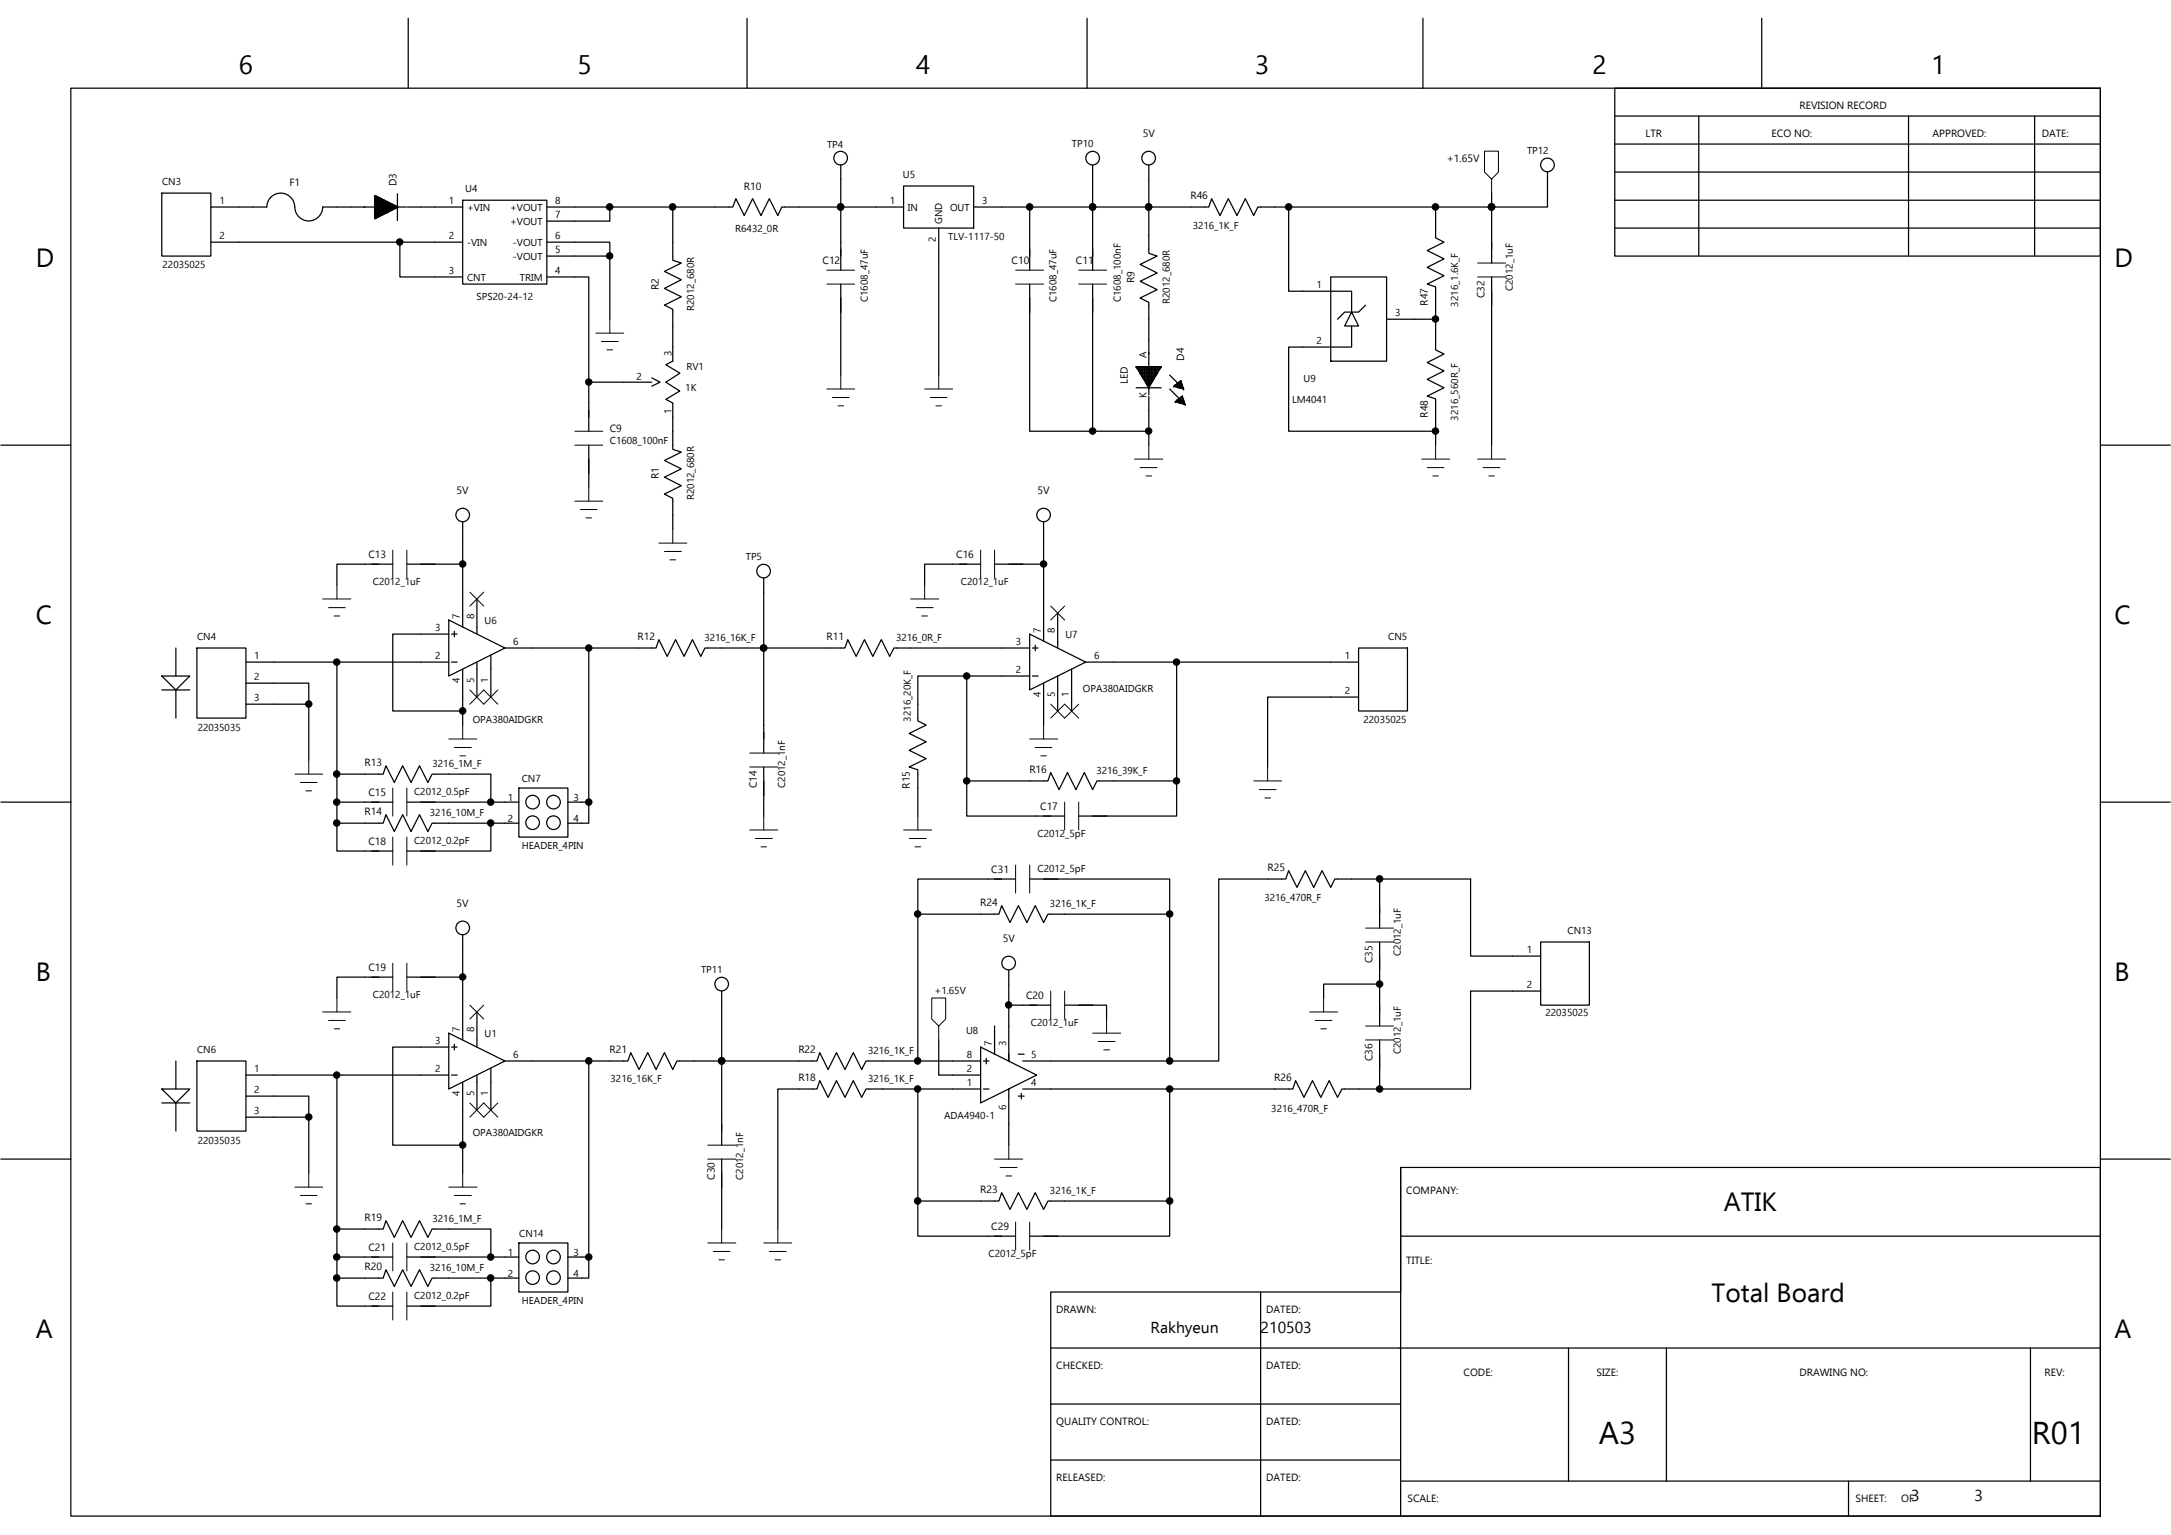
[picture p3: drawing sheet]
<svg xmlns="http://www.w3.org/2000/svg" width="297mm" height="210mm" viewBox="0 0 297 210" stroke-linecap="round" stroke-linejoin="round" font-family="sans-serif">
<g fill="none" stroke="#000" stroke-width=".17">
<path d="M9.7 12.1h277.7v195.3h-277.7zM55.9 2.5v9.6M102.2 2.5v9.6M148.7 2.5v9.6M194.7 2.5v9.6M220.9 15.9h66.5M220.9 19.7h66.5M220.9 12.1h66.5v22.9h-66.5zM232.4 15.9v19.1M241 2.5v9.6M261.1 15.9v19.1M278.4 15.9v19.1"/>
<path d="M22.1 26.4h6.7v8.6h-6.7zM51.3 28.3h-7.1a1.92 1.92 0 0 1-2 1.9 1.92 1.92 0 0 1-1.9-1.9 1.91 1.91 0 0 0-1.9-1.9 1.91 1.91 0 0 0-1.9 1.9h-7.7M54.4 26.5v3.7M54.4 28.3h1.1M54.7 33.1v4.8h8.6M55.7 28.3h7.6M63.3 33.1h-34.5M63.3 27.4h11.5v11.5h-11.5zM74.8 33.1h8.6v1.9M74.8 35h8.6v8.7M74.8 37.9h5.8v14.4M83.4 28.3v1.9h-8.6"/>
<path d="M92.1 28.3v7.3l1.1 .4-2.3 1.1 2.3 1.2-2.3 1.2 2.3 1.1-2.3 1.1 1.2 .6v7.1l-1 .5 1.9 1.2-1.9 1.2 1.9 1.2-1.9 1.1 1 .5v6.4l1.1 .3-2.3 1.2 2.3 1.1-2.3 1.2 2.3 1.1-2.3 1.2 1.2 .6v4.2M115 22.6v14.4M115 38.9v12.4M123.6 28.3h-16.6l-.6 1.2-1.1-2.3-1.2 2.3-1.1-2.3-1.2 2.3-1.1-2.3-.4 1.1h-25.5M123.6 25.4h9.6v5.8h-9.6zM128.4 31.2v20.1M133.2 28.3h16.3M140.9 38.9v20.1h8.6M140.9 28.3v8.7M149.5 22.6v14.4M149.5 38.9v20.1M149.5 28.3h.1"/>
<path d="M157.2 28.3h.1M157.2 22.6v12l1.1 .4-2.3 1.2 2.3 1.1-2.3 1.2 2.3 1.1-2.3 1.2 1.2 .6v12.6M176.3 28.3v11.5h8.6v2.9l1 1.9h-1.9l.9-1.9M182.1 37.9h7.6v11.5h-7.6zM196.4 28.3v4.2l1.2 .6-2.3 1.2 2.3 1.1-2.3 1.2 2.3 1.1-2.3 1.2 1.1 .3v4.5M204.1 37.9v23M204.1 28.3h-32l-.6 1.2-1.1-2.3-1.2 2.3-1.1-2.3-1.2 2.3-1.1-2.3-.4 1.1h-15.9M204.1 28.3h.1M204.1 26.4v1.9M211.7 23.5v4.8h-7.6v7.7M220.9 23.5h66.5M220.9 27.4h66.5"/>
<path d="M220.9 31.2h66.5M80.6 52.3v6.7M89.2 52.3h-8.6M89.2 51.7l1.1 .6-1.1 .5M149.5 59h7.7v1.9M155.4 53h3.5M155.4 50.2h1.8v2.8zM155.4 50.2h.1M155.4 50.2h3.5M155.6 50.4h3.2M155.6 50.2v.3M155.7 50.5h2.9"/>
<path d="M155.8 50.7h2.7M155.8 50.2v.6M155.9 50.9h2.5M156 50.2v.9h2.3v-.9M156.1 51.3h2.1M156.2 50.2v1.3M156.2 51.5h1.9M156.4 51.7h1.6M156.4 50.2v1.6M156.5 51.9h1.4M156.6 50.2v1.9h1.1v-1.9M156.7 52.3h.9"/>
<path d="M156.8 50.2v2.2M156.8 52.5h.7M156.9 52.7h.5M157 50.2v2.5M157.1 52.8h.2M157.2 53h.1M157.2 50.2v2.8l1.7-2.8h-1.7v2.8M157.2 54.2v4.8M157.3 50.2v2.5M157.6 50.2v2.2M157.9 50.2v1.6M158.1 50.2v1.2"/>
<path d="M158.5 50.2v.6M158.7 50.2v.3M158.9 50.2h.1M160 51.3l1.9 1.9-.3-1.1-1 .7 1.3 .4M160 53.2l1.9 1.9M160.6 52.8h.1M160.6 52.8h1.2M160.8 52.9v-.2h1v.5M160.8 54.9l1-.7 .4 1.1zM160.8 54.9h.1M160.8 54.9h1.2M161 52.5v.5"/>
<path d="M161 55v-.2h.9v.5M161.1 52.5h.6M161.2 52.3v.7h.7M161.2 54.6v.5M161.3 54.6h.6M161.3 52.3h.3M161.4 52.2v.9M161.4 54.5v.6h.7M161.5 54.4h.3M161.6 52.1h.1M161.6 52.1v1M161.6 54.3v.9"/>
<path d="M161.8 54.2h.1M161.8 54.2v1M161.9 53.2h.1M162.2 55.3h.1M186.8 41.7l-.9 1h-1.9l-1 1M189.7 43.7h6.7v4.2l1.2 .5-2.3 1.2 2.3 1.1-2.3 1.2 2.3 1.1-2.3 1.2 1.1 .4v4.4h-20.1v-11.5h8.6v-2.9M196.4 59v1.9M.1 60.9h9.6M53.7 77.2h-7.6v2.8M63.3 77.2h-7.6M63.3 71.4v14.4M80.6 60.9v5.7"/>
<path d="M104.5 79.1v23.9M134.2 77.2h-7.7v2.8M142.8 71.4v16.3M142.8 77.2h-6.7M287.4 60.9h9.5M22.1 92.5h3.9l-1.9 1.9zM22.1 94.4h3.9M24.1 88.6v3.9M24.1 94.4v3.8M26.9 88.6h6.8v9.6h-6.8zM33.7 93.5h8.5v2.8M33.7 96.3h8.5v7.7"/>
<path d="M33.7 90.6h27.7M46.1 90.6v15.3h6.3l.4-1.1 1.2 2.2 1.1-2.2 1.1 2.2 1.2-2.2 1.1 2.2 .6-1.1h8.1v3.8M61.4 86.7h-7.7v10.6h9.6v1.9M61.4 84.8l7.7 3.8-7.7 3.9zM61.8 90.6h.7M61.8 86.7h.7M62.2 86.4v.7M63.3 91.5v5.8M65.3 81.9v4.8M65.3 90.6v4.8M67.2 89.6v5.8M80.6 88.6v21.1"/>
<path d="M132.3 92.5h-6.7v6.1l1.1 .6-2.3 1.1 2.3 1.2-2.3 1.1 2.3 1.2-2.3 1.1 1.2 .4v6.3M132.3 92.5v14.3M140.9 88.6h-18.6l-.6 1.2-1.1-2.3-1.2 2.3-1.1-2.3-1.2 2.3-1.1-2.3-.4 1.1h-19.1l-.6 1.2-1.2-2.3-1.1 2.3-1.2-2.3-1.1 2.3-1.2-2.3-.3 1.1h-20.7M140.9 92.5h-8.6M140.9 86.7l7.6 3.9-7.6 3.8zM141.3 88.6h.7M141.3 92.5h.7M141.6 88.3v.7M142.8 93.5v5.7M144.7 92.5v4.8M144.7 83.9v4.7M146.6 91.5v5.8"/>
<path d="M148.5 90.6h12.5M185.9 90.6h-24.9v16.2M185.9 95.4h-12.5v9.5M185.9 88.6h6.7v8.7h-6.7zM.1 109.7h9.6M46.1 112.6v3.8h7.6M46.1 105.9v3.8M53.7 109.7h-7.6v2.9h6.3l.4-1.2 1.2 2.3 1.1-2.3 1.1 2.3 1.2-2.3 1.1 2.3 .6-1.1h11.9M67.2 112.6v3.8h-11.5M71 107.8h6.7v6.7h-6.7zM71 109.7h-15.3M77.7 109.7h2.9"/>
<path d="M80.6 109.7v2.9h-2.9M104.5 104.9v6.7M132.3 106.8v4.8h13.4M132.3 106.8h11.1l.4-1.1 1.1 2.3 1.1-2.3 1.2 2.3 1.2-2.3 1.1 2.3 .6-1.2h10.9v4.8h-13.4M287.4 109.7h9.5M53.7 133.7h-7.6v2.8M63.3 127.9v14.4M63.3 133.7h-7.6M65.3 138.4v4.8M98.7 135.6v21.1M125.6 125.1h11.1l.4-1.2 1.1 2.3 1.1-2.3 1.2 2.3 1.1-2.3 1.2 2.3 .6-1.1h16.6M138 132.7v4.8h5.8"/>
<path d="M138 137.5v7.6M139 120.2h-13.4v24.9M140.9 120.2h19.1v24.9M145.7 137.5h5.7v1.9M188.8 128.9v11.5M188.8 120.2v6.8M188.8 134.6h-7.7v1.9M210.8 130.8h-9.6v-10.6h-18.6l-.5 1.2-1.2-2.3-1.2 2.3-1.1-2.3-1.1 2.3-1.2-2.3-.4 1.1h-9.2v24.9h-6.7M210.8 135.6h-9.6v13.4h-12.4M210.8 128.9h6.7v8.6h-6.7zM.1 158.6h9.6M22.1 149h3.9l-1.9 1.9z"/>
<path d="M22.1 150.9h3.9M24.1 145.1v3.9M24.1 150.9v3.8M26.9 145.1h6.8v9.6h-6.8zM33.7 149.9h8.5v2.9M33.7 152.8h8.5v7.7M33.7 147.1h27.7M46.1 147.1v21h6.3l.4-1.1 1.2 2.3 1.1-2.3 1.1 2.3 1.2-2.3 1.1 2.3 .6-1.2h8.1v3.9M61.4 143.2h-7.7v13.5h9.6v3.8M61.4 141.3l7.7 3.8-7.7 3.9zM61.8 147.1h.7M61.8 143.2h.7"/>
<path d="M62.2 142.9v.7M63.3 148v8.7M65.3 147.1v4.7M67.2 146.1v5.7M80.6 145.1v26.9M98.7 158.6v9.5M125.6 149v15.3M128.4 142.3v4.8h5.8M134.2 145.1h-15.7l-.6 1.2-1.1-2.3-1.2 2.3-1.2-2.3-1.1 2.3-1.1-2.3-.4 1.1h-19.2l-.5 1.2-1.2-2.3-1.1 2.3-1.2-2.3-1.2 2.3-1.1-2.3-.4 1.1h-16.8M134.2 149h-15.7l-.6 1.1-1.1-2.3-1.2 2.3-1.2-2.3-1.1 2.3-1.1-2.3-.4 1.2h-5.4v19.1M134.2 143.2l7.6 3.9-7.6 3.8zM134.6 145.1h.7"/>
<path d="M134.6 149h.7M134.9 144.8v.7M136.1 140.4v3.8M138 149h.1M138 149v7.7M139.3 149.9h.8M139.3 144.2h.8M139.7 149.6v.7M139.9 149h37l.4-1.2 1.1 2.3 1.2-2.3 1.1 2.3 1.2-2.3 1.1 2.3 .6-1.1h5.2M139.9 145.1h20.1M160 149v15.3M188.8 142.3v6.7"/>
<path d="M191.6 159.7v47.7M287.4 158.6h9.5M46.1 174.8v3.9h7.6M46.1 168.1v3.9M53.7 172h-7.6v2.8h6.3l.4-1.1 1.2 2.3 1.1-2.3 1.1 2.3 1.2-2.3 1.1 2.3 .6-1.2h11.9M55.7 172h15.3M67.2 174.8v3.9h-11.5M71 170h6.7v6.7h-6.7zM80.6 172v2.8h-2.9M80.6 172h-2.9M125.6 164.3v4.8h13.4M125.6 164.3h11.1l.4-1.1 1.1 2.2 1.1-2.2 1.2 2.2 1.1-2.2 1.2 2.2 .6-1.1h16.6v4.8h-19.1"/>
<path d="M143.8 176.7h47.8v-17h95.8v47.7h-143.6zM172.5 176.7v30.7M191.6 169.1h95.8M143.8 192.1h47.8M143.8 199.7h47.8M143.8 184.4h143.6M214.6 184.4v18.2M228 184.4v18.2M277.8 184.4v18.2M191.6 202.6h95.8M252.9 202.6v4.8"/>
<circle cx="115" cy="21.6" r=".93"/>
<circle cx="149.5" cy="21.6" r=".93"/>
<circle cx="157.2" cy="21.6" r=".93"/>
<circle cx="211.7" cy="22.6" r=".93"/>
<circle cx="63.3" cy="70.5" r=".93"/>
<circle cx="104.5" cy="78.1" r=".93"/>
<circle cx="142.8" cy="70.5" r=".93"/>
<circle cx="72.9" cy="109.7" r=".93"/>
<circle cx="72.9" cy="112.5" r=".93"/>
<circle cx="75.7" cy="109.7" r=".93"/>
<circle cx="75.7" cy="112.5" r=".93"/>
<circle cx="63.3" cy="126.9" r=".93"/>
<circle cx="98.7" cy="134.6" r=".93"/>
<circle cx="138" cy="131.7" r=".93"/>
<circle cx="72.9" cy="172" r=".93"/>
<circle cx="72.9" cy="174.8" r=".93"/>
<circle cx="75.7" cy="172" r=".93"/>
<circle cx="75.7" cy="174.8" r=".93"/>
</g>
<g fill="none" stroke="#000" stroke-width=".14">
<path d="M113.1 37h3.8M113.1 38.9h3.8M139 37h3.8M139 38.9h3.8M147.6 37h3.8M147.6 38.9h3.8M202.2 36h3.8M202.2 37.9h3.8M204.1 24.5l-1-1v-2.8h1.9v2.8l-.9 1v1.9M78.7 59h3.8M81.5 45.6h3.8M82.3 46.7h2.3"/>
<path d="M83.1 47.9h.7M83.4 43.7v1.9M113.1 53.2h3.8M113.9 54.4h2.3M114.7 55.5h.7M115 51.3v1.9M126.5 53.2h3.8M127.3 54.4h2.3M128.1 55.5h.7M128.4 51.3v1.9M53.7 75.2v3.9M55.7 75.2v3.9"/>
<path d="M78.7 60.9h3.8M78.7 68.6h3.8M79.4 69.7h2.3M80.2 70.8h.7M80.6 66.6v2M90.1 74.3h3.9M90.9 75.4h2.3M91.7 76.6h.7M92.1 72.4v1.9M134.2 75.2v3.9M136.1 75.2v3.9M155.2 62.8h3.9"/>
<path d="M156 64h2.3M156.8 65.1h.8M157.2 60.9v1.9M194.5 62.8h3.8M195.3 64h2.3M196 65.1h.8M196.4 60.9v1.9M202.2 62.8h3.8M202.9 64h2.3M203.7 65.1h.8M204.1 60.9v1.9M44.2 81.9h3.8"/>
<path d="M45 83.1h2.2M45.7 84.3h.8M46.1 80v1.9M63.3 99.2v1.9M64.3 96.3l1.9-1.9 1.9 1.9M64.3 94.4l1.9 1.9 1.9-1.9M64.3 81l1.9 1.9M66.2 81l-1.9 1.9M124.6 81.9h3.8M125.4 83.1h2.3M126.1 84.3h.8M126.5 80v1.9"/>
<path d="M142.8 99.2v1.9M143.8 98.2l1.9-1.9 1.9 1.9M143.8 96.3l1.9 1.9 1.9-1.9M143.8 82.9l1.9 1.9M145.7 82.9l-1.9 1.9M40.3 105.9h3.9M41.1 107h2.3M41.9 108.2h.7M42.2 104v1.9M53.7 107.8v3.8M53.7 114.5v3.8M55.7 107.8v3.8"/>
<path d="M55.7 114.5v3.8M61.4 101.1h3.9M62.2 102.3h2.3M62.9 103.4h.8M102.6 103h3.8M102.6 104.9h3.8M102.6 113.5h3.8M103.4 114.7h2.3M104.1 115.8h.8M104.5 111.6v1.9M123.6 113.5h3.9M124.4 114.7h2.3"/>
<path d="M125.2 115.8h.8M125.6 111.6v1.9M139 118.3v3.9M140.9 118.3v3.9M140.9 101.1h3.8M141.6 102.3h2.3M142.4 103.4h.8M145.7 109.7v3.8M147.6 109.7v3.8M171.5 106.8h3.9M172.3 108h2.3M173.1 109.2h.7"/>
<path d="M173.4 104.9v1.9M44.2 138.4h3.8M45 139.6h2.2M46.1 136.5v1.9M53.7 131.8v3.8M55.7 131.8v3.8M64.3 137.5l1.9 1.9M66.2 137.5l-1.9 1.9M143.8 135.6v3.8M145.7 135.6v3.8M151.4 139.4v1.9M179.2 138.4h3.8"/>
<path d="M180 139.6h2.2M181.1 136.5v1.9M186.8 127h3.9M186.8 128.9h3.9M45.7 140.7h.8M64.3 152.8l1.9-1.9 1.9 1.9M64.3 150.9l1.9 1.9 1.9-1.9M96.8 156.7h3.9M96.8 158.6h3.9M128.4 140.4l-.9-1v-2.9h1.9v2.9l-1 1v1.9M136.1 158.6h3.8M136.8 159.7h2.4"/>
<path d="M138 156.7v1.9M149.5 141.3h3.8M150.3 142.5h2.3M151 143.6h.8M180.7 140.7h.8M186.8 140.4h3.9M186.8 142.3h3.9M40.3 162.4h3.9M41.1 163.5h2.3M41.9 164.7h.7M42.2 160.5v1.9M53.7 170v3.9"/>
<path d="M53.7 176.7v3.9M55.7 170v3.9M55.7 176.7v3.9M61.4 162.4h3.9M62.2 163.5h2.3M62.9 164.7h.8M63.3 160.5v1.9M96.8 170h3.9M97.6 171.2h2.3M98.4 172.3h.7M98.7 168.1v1.9M104.5 170h3.8"/>
<path d="M105.3 171.2h2.3M106 172.3h.8M106.4 168.1v1.9M137.6 160.9h.8M139 167.2v3.8M140.9 167.2v3.8"/>
</g>
<g fill="none" stroke="#000" stroke-width=".28">
<path d="M51.3 26.8l3.1 1.5-3.1 1.6zM51.3 29.8h.1M51.3 29.6h.7M51.3 29.3h1.2M51.3 29h1.8M51.3 28.7h2.3M51.3 28.5h2.8M51.3 28.2h2.8M51.3 27.9h2.3M51.3 27.7h1.8M51.3 27.4h1.2v1.9M51.3 27.2h.7"/>
<path d="M51.3 26.9h.2M51.4 26.9v2.9M51.7 27v2.7M52 27.2v2.3M52.2 27.3v2.1M52.7 27.5v1.6M53 27.7v1.3M53.3 27.8v1.1M53.6 27.9v.8M53.8 28.1v.5M54.1 28.2v.2M54.4 28.3h.1"/>
</g>
<g fill="#000" stroke="#000" stroke-width=".14">
<circle cx="54.7" cy="33.1" r=".45"/>
<circle cx="83.4" cy="28.3" r=".45"/>
<circle cx="83.4" cy="35" r=".45"/>
<circle cx="92" cy="28.3" r=".45"/>
<circle cx="115" cy="28.3" r=".45"/>
<circle cx="140.9" cy="28.3" r=".45"/>
<circle cx="149.5" cy="28.3" r=".45"/>
<circle cx="157.2" cy="28.3" r=".45"/>
<circle cx="176.3" cy="28.3" r=".45"/>
<circle cx="196.4" cy="28.3" r=".45"/>
<circle cx="204.1" cy="28.3" r=".46"/>
<circle cx="80.6" cy="52.3" r=".45"/>
<circle cx="149.5" cy="59" r=".45"/>
<circle cx="157.2" cy="59" r=".45"/>
<circle cx="196.4" cy="59" r=".45"/>
<circle cx="196.4" cy="43.6" r=".45"/>
<circle cx="63.3" cy="77.2" r=".45"/>
<circle cx="142.8" cy="77.2" r=".45"/>
<circle cx="42.2" cy="96.3" r=".45"/>
<circle cx="46.1" cy="90.6" r=".45"/>
<circle cx="63.3" cy="97.2" r=".45"/>
<circle cx="80.6" cy="88.6" r=".45"/>
<circle cx="104.5" cy="88.6" r=".45"/>
<circle cx="132.3" cy="92.5" r=".45"/>
<circle cx="161" cy="90.6" r=".45"/>
<circle cx="46.1" cy="105.9" r=".45"/>
<circle cx="46.1" cy="112.6" r=".45"/>
<circle cx="46.1" cy="109.7" r=".45"/>
<circle cx="67.1" cy="112.6" r=".45"/>
<circle cx="67.1" cy="109.7" r=".45"/>
<circle cx="80.6" cy="109.7" r=".45"/>
<circle cx="132.3" cy="106.8" r=".45"/>
<circle cx="161" cy="106.8" r=".45"/>
<circle cx="63.3" cy="133.6" r=".45"/>
<circle cx="125.6" cy="125" r=".45"/>
<circle cx="138" cy="137.5" r=".45"/>
<circle cx="160" cy="125" r=".45"/>
<circle cx="188.8" cy="120.2" r=".45"/>
<circle cx="188.8" cy="134.6" r=".45"/>
<circle cx="42.2" cy="152.8" r=".45"/>
<circle cx="46.1" cy="147.1" r=".45"/>
<circle cx="63.3" cy="156.6" r=".45"/>
<circle cx="80.6" cy="145.1" r=".45"/>
<circle cx="98.7" cy="145.1" r=".45"/>
<circle cx="125.6" cy="145.1" r=".45"/>
<circle cx="125.6" cy="149" r=".45"/>
<circle cx="160" cy="145.1" r=".45"/>
<circle cx="160" cy="149" r=".45"/>
<circle cx="188.8" cy="149" r=".45"/>
<circle cx="46.1" cy="174.8" r=".45"/>
<circle cx="46.1" cy="168.1" r=".45"/>
<circle cx="46.1" cy="172" r=".45"/>
<circle cx="67.1" cy="174.8" r=".45"/>
<circle cx="67.1" cy="172" r=".45"/>
<circle cx="80.6" cy="172" r=".45"/>
<circle cx="125.6" cy="164.3" r=".45"/>
<circle cx="160" cy="164.3" r=".45"/>
</g>
<g font-size="4.3">
<text x="218.8" y="197.5">A3</text>
<text x="278" y="197.5">R01</text>
</g>
<g font-size="3.6">
<text x="32.7" y="10.1">6</text>
<text x="79" y="10.1">5</text>
<text x="125.4" y="10.1">4</text>
<text x="171.7" y="10.1">3</text>
<text x="217.9" y="10.1">2</text>
<text x="264.2" y="10.1">1</text>
<text x="4.9" y="36.6">D</text>
<text x="289.3" y="36.6">D</text>
<text x="4.9" y="85.4">C</text>
<text x="289.3" y="85.4">C</text>
<text x="4.9" y="134.2">B</text>
<text x="289.3" y="134.2">B</text>
<text x="235.9" y="165.6">ATIK</text>
<text x="234.2" y="178.1">Total Board</text>
<text x="4.9" y="183.1">A</text>
<text x="289.3" y="183.1">A</text>
</g>
<g font-size="2.2">
<text x="157.4" y="182.3">Rakhyeun</text>
<text x="172.5" y="182.3">210503</text>
<text x="261.5" y="205.3">3</text>
<text x="270.1" y="205.3">3</text>
</g>
<g font-size="1.4">
<text x="246.2" y="14.9">REVISION RECORD</text>
<text x="113.2" y="20.3">TP4</text>
<text x="146.7" y="20.1">TP10</text>
<text x="156.4" y="18.8">5V</text>
<text x="197.9" y="22.2">+1.65V</text>
<text x="208.9" y="21.1">TP12</text>
<text x="225.1" y="18.8">LTR</text>
<text x="242.4" y="18.8">ECO NO:</text>
<text x="264.4" y="18.8">APPROVED:</text>
<text x="279.4" y="18.8">DATE:</text>
<text x="22.2" y="25.3">CN3</text>
<text x="30" y="27.9">1</text>
<text x="39.6" y="25.4">F1</text>
<text x="54.2" y="25.4" transform="rotate(-90 54.2 25.4)">D3</text>
<text x="61.4" y="27.9">1</text>
<text x="63.6" y="26.2">U4</text>
<text x="63.9" y="28.8">+VIN</text>
<text x="69.8" y="28.8">+VOUT</text>
<text x="76" y="29.9">7</text>
<text x="76" y="27.9">8</text>
<text x="101.8" y="25.9">R10</text>
<text x="121.7" y="27.9">1</text>
<text x="123.5" y="24.3">U5</text>
<text x="124.2" y="28.8">IN</text>
<text x="130" y="28.8">OUT</text>
<text x="134.4" y="27.9">3</text>
<text x="162.9" y="27.2">R46</text>
<text x="30" y="32.7">2</text>
<text x="61.4" y="32.7">2</text>
<text x="63.9" y="33.6">-VIN</text>
<text x="69.8" y="30.7">+VOUT</text>
<text x="70.2" y="35.5">-VOUT</text>
<text x="70.2" y="33.6">-VOUT</text>
<text x="76" y="34.6">5</text>
<text x="76" y="32.7">6</text>
<text x="100.6" y="31.8">R6432_0R</text>
<text x="128.1" y="33.1" transform="rotate(-90 128.1 33.1)">2</text>
<text x="128.9" y="30.6" transform="rotate(-90 128.9 30.6)">GND</text>
<text x="129.7" y="32.8">TLV-1117-50</text>
<text x="163.2" y="31.4">3216_1K_F</text>
<text x="22.2" y="36.6">22035025</text>
<text x="61.4" y="37.5">3</text>
<text x="63.9" y="38.4">CNT</text>
<text x="65.2" y="41">SPS20-24-12</text>
<text x="71.1" y="38.4">TRIM</text>
<text x="76" y="37.5">4</text>
<text x="90.1" y="39.7" transform="rotate(-90 90.1 39.7)">R2</text>
<text x="112.5" y="36.2">C12</text>
<text x="118.7" y="41.4" transform="rotate(-90 118.7 41.4)">C1608_47uF</text>
<text x="138.4" y="36.2">C10</text>
<text x="144.5" y="41.4" transform="rotate(-90 144.5 41.4)">C1608_47uF</text>
<text x="147.2" y="36.2">C11</text>
<text x="153.4" y="41.4" transform="rotate(-90 153.4 41.4)">C1608_100nF</text>
<text x="155.2" y="38.7" transform="rotate(-90 155.2 38.7)">R9</text>
<text x="160.1" y="41.6" transform="rotate(-90 160.1 41.6)">R2012_680R</text>
<text x="180.1" y="39.5">1</text>
<text x="195.3" y="41.8" transform="rotate(-90 195.3 41.8)">R47</text>
<text x="199.5" y="42" transform="rotate(-90 199.5 42)">3216_1.6K_F</text>
<text x="203.1" y="40.8" transform="rotate(-90 203.1 40.8)">C32</text>
<text x="207" y="39.8" transform="rotate(-90 207 39.8)">C2012_1uF</text>
<text x="95" y="42.6" transform="rotate(-90 95 42.6)">R2012_680R</text>
<text x="180.1" y="47.1">2</text>
<text x="190.9" y="43.3">3</text>
<text x="87.1" y="52">2</text>
<text x="91.9" y="48.6" transform="rotate(-90 91.9 48.6)">3</text>
<text x="93.8" y="53.4">1K</text>
<text x="93.9" y="50.5">RV1</text>
<text x="154.3" y="52.5" transform="rotate(-90 154.3 52.5)">LED</text>
<text x="156.9" y="49" transform="rotate(-90 156.9 49)">A</text>
<text x="162" y="49.3" transform="rotate(-90 162 49.3)">D4</text>
<text x="178.3" y="52.3">U9</text>
<text x="83.4" y="59.2">C9</text>
<text x="91.9" y="56.6" transform="rotate(-90 91.9 56.6)">1</text>
<text x="156.9" y="54.4" transform="rotate(-90 156.9 54.4)">K</text>
<text x="176.8" y="55.2">LM4041</text>
<text x="195.3" y="57.1" transform="rotate(-90 195.3 57.1)">R48</text>
<text x="199.5" y="57.5" transform="rotate(-90 199.5 57.5)">3216_560R_F</text>
<text x="83.4" y="60.7">C1608_100nF</text>
<text x="90.1" y="65.6" transform="rotate(-90 90.1 65.6)">R1</text>
<text x="62.5" y="67.6">5V</text>
<text x="95" y="68.4" transform="rotate(-90 95 68.4)">R2012_680R</text>
<text x="142" y="67.6">5V</text>
<text x="50.4" y="76.3">C13</text>
<text x="102" y="76.6">TP5</text>
<text x="130.8" y="76.3">C16</text>
<text x="51" y="80">C2012_1uF</text>
<text x="131.5" y="80">C2012_1uF</text>
<text x="27" y="87.5">CN4</text>
<text x="59.5" y="86.4">3</text>
<text x="62.9" y="84.6" transform="rotate(-90 62.9 84.6)">7</text>
<text x="64.9" y="84.6" transform="rotate(-90 64.9 84.6)">8</text>
<text x="66.3" y="85.4">U6</text>
<text x="70.2" y="88.3">6</text>
<text x="87.2" y="87.6">R12</text>
<text x="96.4" y="87.7">3216_16K_F</text>
<text x="113.1" y="87.6">R11</text>
<text x="122.6" y="87.7">3216_0R_F</text>
<text x="139" y="88.3">3</text>
<text x="142.4" y="86.6" transform="rotate(-90 142.4 86.6)">7</text>
<text x="144.3" y="86.6" transform="rotate(-90 144.3 86.6)">8</text>
<text x="145.8" y="87.3">U7</text>
<text x="189.9" y="87.5">CN5</text>
<text x="34.8" y="90.2">1</text>
<text x="34.8" y="93.1">2</text>
<text x="34.8" y="95.9">3</text>
<text x="59.5" y="90.2">2</text>
<text x="62.9" y="93.4" transform="rotate(-90 62.9 93.4)">4</text>
<text x="64.9" y="93.4" transform="rotate(-90 64.9 93.4)">5</text>
<text x="66.8" y="93.4" transform="rotate(-90 66.8 93.4)">1</text>
<text x="139" y="92.1">2</text>
<text x="142.4" y="95.3" transform="rotate(-90 142.4 95.3)">4</text>
<text x="144.3" y="95.3" transform="rotate(-90 144.3 95.3)">5</text>
<text x="146.2" y="95.3" transform="rotate(-90 146.2 95.3)">1</text>
<text x="148.2" y="94.6">OPA380AIDGKR</text>
<text x="149.7" y="90.2">6</text>
<text x="184" y="90.2">1</text>
<text x="184" y="95">2</text>
<text x="27" y="100">22035035</text>
<text x="64.7" y="98.8">OPA380AIDGKR</text>
<text x="124.6" y="98.7" transform="rotate(-90 124.6 98.7)">3216_20K_F</text>
<text x="186.6" y="98.8">22035025</text>
<text x="49.9" y="104.8">R13</text>
<text x="59.2" y="104.9">3216_1M_F</text>
<text x="71.4" y="107">CN7</text>
<text x="103.5" y="107.8" transform="rotate(-90 103.5 107.8)">C14</text>
<text x="107.4" y="107.8" transform="rotate(-90 107.4 107.8)">C2012_1nF</text>
<text x="124.5" y="107.9" transform="rotate(-90 124.5 107.9)">R15</text>
<text x="140.8" y="105.8">R16</text>
<text x="150" y="105.9">3216_39K_F</text>
<text x="49.9" y="111.5">R14</text>
<text x="50.4" y="108.8">C15</text>
<text x="56.7" y="108.8">C2012_0.5pF</text>
<text x="58.8" y="111.6">3216_10M_F</text>
<text x="69.5" y="109.5">1</text>
<text x="69.5" y="112.4">2</text>
<text x="78.5" y="109.5">3</text>
<text x="78.5" y="112.4">4</text>
<text x="142.3" y="110.8">C17</text>
<text x="50.4" y="115.5">C18</text>
<text x="56.7" y="115.5">C2012_0.2pF</text>
<text x="71.4" y="116.1">HEADER_4PIN</text>
<text x="135.6" y="119.4">C31</text>
<text x="142" y="114.5">C2012_5pF</text>
<text x="142" y="119.3">C2012_5pF</text>
<text x="173.4" y="119.2">R25</text>
<text x="62.5" y="124.1">5V</text>
<text x="134.1" y="124">R24</text>
<text x="143.7" y="124.1">3216_1K_F</text>
<text x="173" y="123.3">3216_470R_F</text>
<text x="137.2" y="128.9">5V</text>
<text x="187.8" y="131.8" transform="rotate(-90 187.8 131.8)">C35</text>
<text x="191.7" y="130.8" transform="rotate(-90 191.7 130.8)">C2012_1uF</text>
<text x="208.9" y="130.4">1</text>
<text x="214.5" y="127.7">CN13</text>
<text x="50.4" y="132.8">C19</text>
<text x="51" y="136.5">C2012_1uF</text>
<text x="95.9" y="133.1">TP11</text>
<text x="127.9" y="136">+1.65V</text>
<text x="140.4" y="136.6">C20</text>
<text x="208.9" y="135.2">2</text>
<text x="27" y="144">CN6</text>
<text x="59.5" y="142.9">3</text>
<text x="62.9" y="141.1" transform="rotate(-90 62.9 141.1)">7</text>
<text x="64.9" y="141.1" transform="rotate(-90 64.9 141.1)">8</text>
<text x="66.3" y="141.9">U1</text>
<text x="132.2" y="141.5">U8</text>
<text x="135.7" y="143" transform="rotate(-90 135.7 143)">7</text>
<text x="137.6" y="143" transform="rotate(-90 137.6 143)">3</text>
<text x="141.1" y="140.4">C2012_1uF</text>
<text x="211.5" y="139">22035025</text>
<text x="34.8" y="146.7">1</text>
<text x="34.8" y="149.6">2</text>
<text x="59.5" y="146.7">2</text>
<text x="62.9" y="149.9" transform="rotate(-90 62.9 149.9)">4</text>
<text x="64.9" y="149.9" transform="rotate(-90 64.9 149.9)">5</text>
<text x="66.8" y="149.9" transform="rotate(-90 66.8 149.9)">1</text>
<text x="70.2" y="144.8">6</text>
<text x="83.4" y="144.1">R21</text>
<text x="83.5" y="148">3216_16K_F</text>
<text x="109.2" y="144.1">R22</text>
<text x="109.2" y="147.9">R18</text>
<text x="118.8" y="144.2">3216_1K_F</text>
<text x="118.8" y="148">3216_1K_F</text>
<text x="132.3" y="148.6">1</text>
<text x="132.3" y="146.7">2</text>
<text x="132.3" y="144.8">8</text>
<text x="141.1" y="148.6">4</text>
<text x="141.1" y="144.8">5</text>
<text x="174.3" y="147.9">R26</text>
<text x="187.8" y="145.1" transform="rotate(-90 187.8 145.1)">C36</text>
<text x="191.7" y="144.2" transform="rotate(-90 191.7 144.2)">C2012_1uF</text>
<text x="34.8" y="152.4">3</text>
<text x="64.7" y="155.3">OPA380AIDGKR</text>
<text x="129.2" y="153.1">ADA4940-1</text>
<text x="137.6" y="151.8" transform="rotate(-90 137.6 151.8)">6</text>
<text x="173.9" y="152.1">3216_470R_F</text>
<text x="27" y="156.5">22035035</text>
<text x="97.8" y="161.4" transform="rotate(-90 97.8 161.4)">C30</text>
<text x="101.7" y="161.4" transform="rotate(-90 101.7 161.4)">C2012_1nF</text>
<text x="49.9" y="167.1">R19</text>
<text x="59.2" y="167.2">3216_1M_F</text>
<text x="134.1" y="163.2">R23</text>
<text x="143.7" y="163.4">3216_1K_F</text>
<text x="192.4" y="163.4">COMPANY:</text>
<text x="49.9" y="173.8">R20</text>
<text x="50.4" y="171.1">C21</text>
<text x="56.7" y="171">C2012_0.5pF</text>
<text x="58.8" y="173.9">3216_10M_F</text>
<text x="69.5" y="171.8">1</text>
<text x="71" y="169.3">CN14</text>
<text x="78.5" y="171.8">3</text>
<text x="135.3" y="172">C2012_5pF</text>
<text x="135.6" y="168.2">C29</text>
<text x="192.4" y="172.9">TITLE:</text>
<text x="50.4" y="177.8">C22</text>
<text x="56.7" y="177.7">C2012_0.2pF</text>
<text x="69.5" y="174.6">2</text>
<text x="71.4" y="178.3">HEADER_4PIN</text>
<text x="78.5" y="174.6">4</text>
<text x="144.5" y="179.6">DRAWN:</text>
<text x="173.2" y="179.6">DATED:</text>
<text x="144.5" y="187.3">CHECKED:</text>
<text x="173.2" y="187.3">DATED:</text>
<text x="200.3" y="188.3">CODE:</text>
<text x="218.4" y="188.3">SIZE:</text>
<text x="246.2" y="188.3">DRAWING NO:</text>
<text x="279.7" y="188.3">REV:</text>
<text x="144.5" y="194.9">QUALITY CONTROL:</text>
<text x="173.2" y="194.9">DATED:</text>
<text x="144.5" y="202.6">RELEASED:</text>
<text x="173.2" y="202.6">DATED:</text>
<text x="192.6" y="205.5">SCALE:</text>
<text x="253.9" y="205.5">SHEET:</text>
<text x="260.1" y="205.5">OF</text>
</g>
</svg>
